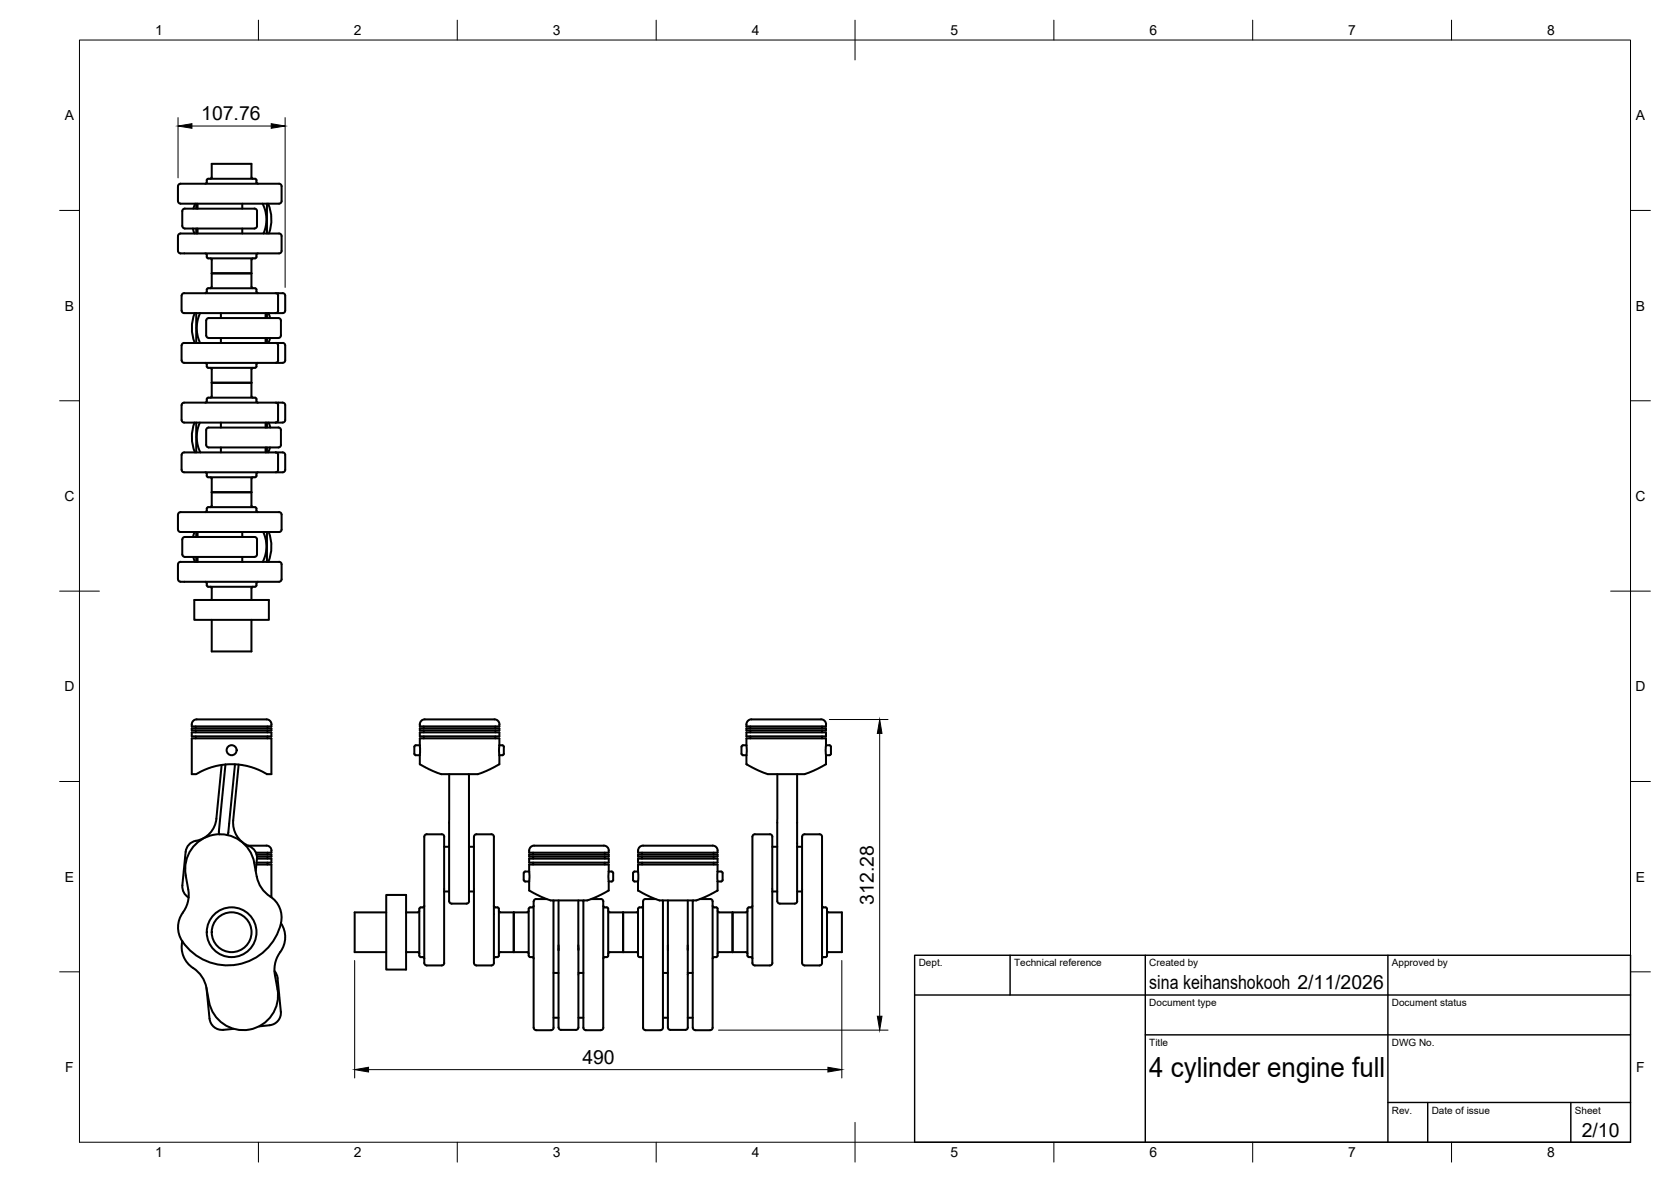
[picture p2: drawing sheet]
<svg xmlns="http://www.w3.org/2000/svg" width="420mm" height="297mm" viewBox="0 0 420 297" stroke-linecap="round" stroke-linejoin="round" font-family="sans-serif">
<!-- layer: Visible -->
<g fill="none" stroke="#000" stroke-width=".51">
<path d="M44.7 46.8l.1 3.7a1.17 1.17 0 0 0 1.5 .7h22.7a1.39 1.39 0 0 0 1.8-.7v-3.7M44.7 59.3l.1 3.8a1.18 1.18 0 0 0 1.5 .6h22.7a1.4 1.4 0 0 0 1.8-.6v-3.8M44.8 46.8a1.18 1.18 0 0 1 1.5-.6h22.7a1.4 1.4 0 0 1 1.8 .6M44.8 59.3a1.18 1.18 0 0 1 1.5-.6h22.7a1.4 1.4 0 0 1 1.8 .6M45.8 56.8v-3.8a1.21 1.21 0 0 1 1.6-.6h16.6a.59 .59 0 0 1 .6 .6v3.8M45.8 56.8l.2 .4 .5 .2M46.5 57.4h17.5M48.5 57.4l.4 1.3M49.1 51.2l-.5 1.2M49.3 51.2v1.2M49.3 57.4v1.3M49.7 51.2v1.2"/>
<path d="M49.7 57.4v1.3M51.6 46.2l.3-.2 .1-.7a1.07 1.07 0 0 1 1.4-.4h9.7a1.11 1.11 0 0 1 1.4 .4v.7l.4 .2M52.9 44.9l.3-.3v-3.4h10v3.4l.4 .3M60.9 51.2v1.2M60.9 57.4v1.3M64.6 56.8l-.2 .4-.4 .2M66 51.2l.7 1.6 .3 2.1-.2 2.2-.5 1.6M67.1 51.2v7.5M67.4 51.2a10 10 0 0 1 .2 7.5M45.7 74.3v3.8M45.7 78.1l.2 .4 .4 .2M46.3 73.7h23.7a1.73 1.73 0 0 1 1.7 .3v4.1a1.31 1.31 0 0 1-1.7 .6h-23.7"/>
<path d="M46.3 73.7l-.4 .1-.2 .5M49 78.7a10 10 0 0 0 0 7.5M49.3 78.7v7.5M50.3 78.7l-.5 1.5-.3 2 .2 2.2 .6 1.8M51.6 73.7l.3-.2 .1-.7a1.07 1.07 0 0 1 1.4-.4h9.7a1.11 1.11 0 0 1 1.4 .4v.7l.4 .2M51.6 63.7l.3 .2 .1 .7a1.07 1.07 0 0 0 1.4 .3h9.7a1.11 1.11 0 0 0 1.4-.3v-.7l.4-.2M52.9 64.9l.3 .4v6.7l-.3 .4M53.2 68.7h10M55.5 78.7v1.2M63.6 64.9l-.4 .4v6.7l.4 .4M66.8 78.7v1.2M67.1 78.7v1.2"/>
<path d="M67.5 78.7l.4 1.2M69.3 73.7l.5 .1 .1 .5M69.9 74.3v3.8M69.9 78.1l-.1 .4-.5 .2M45.7 86.8v3.8M45.7 90.5l.2 .5 .4 .2M46.3 91.2h24.8M46.3 86.2h23.7a1.73 1.73 0 0 1 1.7 .4v4M46.3 86.2l-.4 .2-.2 .4M51.6 91.2l.3 .2 .1 .7M52 92.1l.4 .3M52 80.1l.5-.2h16.5a1.26 1.26 0 0 1 1.6 .7v3.7a1.22 1.22 0 0 1-1.6 .6h-16.5l-.5-.2-.2-.4 .1-3.7z"/>
<path d="M52.3 92.4h11.8M52.9 92.4l.3 .4M53.2 96.2h10M53.2 92.8v6.8l-.3 .3M55.5 84.9v1.3M63.2 92.8v6.8l.4 .3M63.6 92.4l-.4 .4M64.5 92.1l-.4 .3M64.9 91.2l-.4 .2v.7M66.8 84.9v1.3M67.1 84.9v1.3M67.9 84.9l-.4 1.3"/>
<path d="M69.3 86.2l.5 .2 .1 .4M69.9 86.8v3.8M69.9 90.5l-.1 .5-.5 .2M71.7 90.5l-.2 .5-.4 .2M45.7 101.8v3.8M45.7 114.3v3.8M45.7 105.6l.2 .4 .4 .2M45.7 118.1l.2 .4 .4 .2M46.3 101.2h23.7a1.36 1.36 0 0 1 1.7 .6v3.8a1.34 1.34 0 0 1-1.7 .6h-23.7M46.3 113.7h23.7a1.35 1.35 0 0 1 1.7 .6v3.8a1.32 1.32 0 0 1-1.7 .6h-23.7M46.3 101.2l-.4 .2-.2 .4M46.3 113.7l-.4 .2-.2 .4"/>
<path d="M48.9 106.2a10 10 0 0 0 .1 7.5M49.3 106.2v7.5M50.2 106.2l-.5 1.6-.2 2.3 .2 1.6 .7 2M51.6 101.2l.3-.2 .1-.7a1.07 1.07 0 0 1 1.4-.4h9.7a1.11 1.11 0 0 1 1.4 .4v.7l.4 .2M51.6 118.7l.3 .2 .1 .7a1.07 1.07 0 0 0 1.4 .3h9.7a1.11 1.11 0 0 0 1.4-.3v-.7l.4-.2M52 107.6l.5-.2h16.5a1.61 1.61 0 0 1 1.6 .4v4a1.23 1.23 0 0 1-1.6 .6h-16.8l-.4-.6 .1-3.7zM52.9 119.9l.3 .4v6.8l-.3 .3M55.5 106.2v1.2M55.5 112.4v1.3M63.6 119.9l-.4 .4v6.8l.4 .3M66.8 106.2v1.2M66.8 112.4v1.3"/>
<path d="M67.1 106.2v1.2M67.1 112.4v1.3M67.6 106.2l.4 1.2M67.9 112.4l-.4 1.3M69.3 101.2l.5 .2 .1 .4M69.3 113.7l.5 .2 .1 .4M69.9 101.8v3.8M69.9 114.3v3.8M69.9 105.6l-.1 .4-.5 .2M69.9 118.1l-.1 .4-.5 .2M44.7 129.3l.1 3.8a1.18 1.18 0 0 0 1.5 .6h22.7a1.4 1.4 0 0 0 1.8-.6v-3.8M44.8 129.3a1.18 1.18 0 0 1 1.5-.6h22.7a1.4 1.4 0 0 1 1.8 .6"/>
<path d="M46.5 140h17.5M46.5 139.9l-.5-.1-.2-.5v-3.7a1.2 1.2 0 0 1 1.6-.7l16.8 .1 .4 .6v3.7l-.2 .5-.4 .1M48.6 140l.4 1.2M48.9 133.7l-.4 1.3M49.3 133.7v1.2M49.3 140v1.2M49.7 133.7v1.2M49.7 140v1.2M52 127.8l-.1 .7-.3 .2M52 127.8a1.07 1.07 0 0 1 1.4-.3h9.7a1.11 1.11 0 0 1 1.4 .3M53.2 123.7h10M60.9 133.7v1.2"/>
<path d="M60.9 140v1.2M64.5 127.8v.7l.4 .2M66.2 133.7l.6 1.9 .2 2-.3 1.8-.6 1.8M67.1 133.7v7.5M67.6 133.7a10 10 0 0 1-.1 7.5M45 141.4l.4-.2h23.6a1.8 1.8 0 0 1 1.8 .4v4a1.34 1.34 0 0 1-1.8 .6h-22.7a1.25 1.25 0 0 1-1.6-.6l.1-3.8zM48.9 150.8h18.7v5h-18.7zM51.6 146.2l.3 .2 .1 .8 .4 .2M52.3 147.5h11.8M52.9 147.5l.3 .3v3M53.2 155.8v7.9h10v-7.9M63.6 147.5l-.4 .3v3"/>
<path d="M64.9 146.2l-.4 .2-.1 .8-.3 .2M48.2 185.6h20v8.9a2.32 2.32 0 0 1-1.8-.4l-2.5-1.1-1.9-.5-2.4-.4h-2l-2.1 .2-2.4 .5-3.4 1.5a1.39 1.39 0 0 1-1.5 .2zM48.2 184.1h20v.9h-20zM48.2 183h20v.5h-20zM48.5 181.3a3.9 3.9 0 0 1 3-.5h14.5a2.14 2.14 0 0 1 2.2 .8v.9h-20zM49.2 182.5v.5M49.2 183.5v.6M49.2 185v.6M55.7 192.2l-1.3 13.6M56.7 192.1l-1.7 16.9M59 192.1l-1.6 17.1-.3 .7M60 192.1l-1.4 14.1a6.5 6.5 0 0 0 4.6 6.7 3.1 3.1 0 0 1 1.4 2.9l-.3 3.1"/>
<path d="M67.2 182.5v.5M67.2 183.5v.6M67.2 185v.6M104.2 187.7v.8a.96 .96 0 0 0 .4 1.3h1M105.6 189.8v2.3l2.2 1.2 3.2 1.2h9.3l3-1.2 2.3-1.2v-2.3M105.6 187.3v2.5M105.6 187.3v-1.7h20v1.7M105.6 184.1h20v.9h-20zM105.6 183h20v.5h-20zM105.6 187.3h-1l-.4 .4M106.6 182.5v.5M106.6 183.5v.6"/>
<path d="M106.6 185v.6M112.9 194.5v32M117.9 194.5v32.2l-.6 .4h-3.7l-.5-.2-.2-.4M124.5 182.5v.5M124.5 183.5v.6M124.5 185v.6M125.6 187.3v2.5M125.6 187.3h.9l.2 .4M125.6 182a1.47 1.47 0 0 0-2-1.2h-15.8a2.1 2.1 0 0 0-2.2 .8v.9h20v-.5M126.7 187.7v.8a.96 .96 0 0 1-.4 1.3h-.7M186.4 187.7v.8a.94 .94 0 0 0 .4 1.3h.9M187.7 189.8v2.3l3.1 1.6 2.3 .8h9.3l2.2-.8 3.1-1.6v-2.3"/>
<path d="M187.7 187.3v2.5M187.7 187.3v-1.7h20v1.7M187.7 184.1h20v.9h-20zM187.7 183h20v.5h-20zM187.7 187.3h-1.1l-.1 .4M188.2 181l.7-.2h16.5a2.14 2.14 0 0 1 2.2 .8l.1 .9h-20a1.52 1.52 0 0 1 .5-1.5zM188.7 182.5v.5M188.7 183.5v.6M188.7 185v.6M195.5 194.5l-.1 32 .2 .4 .5 .2h3.7l.5-.2 .1-.4M200.4 194.5v32M206.7 182.5v.5"/>
<path d="M206.7 183.5v.6M206.7 185v.6M207.7 187.3v2.5M207.7 187.3h1.1l.1 .4M208.9 187.7v.8a.96 .96 0 0 1-.3 1.3h-.9M46.7 214.1l-.9 8.4M49.3 211.3a3.1 3.1 0 0 0-2.6 2.8M54.4 205.8a6.3 6.3 0 0 1-5.1 5.5M55 209l.2 .7M62.4 212.5h4.6M64.5 217.3h3.7v8.2M64.5 214.8h3.7v.5h-3.6"/>
<path d="M64.6 215.8h3.6v1h-3.7M67 212.5a1.31 1.31 0 0 1 1.2 1.8h-3.9M67.2 214.3v.5M67.2 215.3v.5M67.2 216.8v.5M106.9 209.8l.4-.1 3.8-.1a1.23 1.23 0 0 1 .6 1.6v29.7a1.65 1.65 0 0 1-.4 1.7h-4a1.27 1.27 0 0 1-.6-1.7v-30.6zM111.7 212.8h1.2M117.9 212.8h1.3M123.5 209.7l-3.7-.1a1.2 1.2 0 0 0-.6 1.6v29.7a1.29 1.29 0 0 0 .6 1.7h3.7M123.6 209.6a1.22 1.22 0 0 1 .6 1.6v29.7a1.31 1.31 0 0 1-.6 1.7M133.1 219v2.5M133.1 219v-1.7h20v1.7"/>
<path d="M133.1 215.8h20v1h-20zM133.1 214.8h20v.5h-20zM133.1 219h-1a1.57 1.57 0 0 0-.4 1.8l.2 .7h1.2M134 214.3v.5M134 215.3v.5M134 216.8v.5M134.3 212.5h17.5M134.3 212.5a1.33 1.33 0 0 0-1.2 1.8h20a1.35 1.35 0 0 0-1.3-1.8M152.1 214.3v.5M152.1 215.3v.5M152.1 216.8v.5M153.1 219v2.5"/>
<path d="M153.1 219h.7a.99 .99 0 0 1 .4 1.3 .96 .96 0 0 1-.4 1.2h-.7M159.2 219.4v1.8M160.4 219v2.5M160.4 219v-1.7h20v1.7M160.4 215.8h20v1h-20zM160.4 214.8h20v.5h-20zM160.4 219l-1 .1-.2 .3M161.4 214.3v.5M161.4 215.3v.5M161.4 216.8v.5M161.7 212.5h17.5M161.7 212.5a1.35 1.35 0 0 0-1.2 1.8h19.9v-.5"/>
<path d="M179.2 212.5a1.26 1.26 0 0 1 1.2 1.3M179.4 214.3v.5M179.4 215.3v.5M179.4 216.8v.5M180.4 219v2.5M180.4 219h.9M181.3 219a.99 .99 0 0 1 .4 1.3 .96 .96 0 0 1-.4 1.2M189.8 209.7h3.8M189.8 209.6a1.22 1.22 0 0 0-.6 1.6v29.7a1.31 1.31 0 0 0 .6 1.7M193.6 209.6a1.23 1.23 0 0 1 .6 1.6v29.7a1.33 1.33 0 0 1-.6 1.7M194.2 212.8h1.2M200.4 212.8h1.3"/>
<path d="M201.7 210.3v31.7M202.3 209.7l3.8-.1a1.22 1.22 0 0 1 .6 1.6v29.7a1.31 1.31 0 0 1-.6 1.7h-3.8M202.3 209.6l-.4 .2-.2 .5M45.8 236.6a6.3 6.3 0 0 0 2.8 6.7M45.9 222.5a3.1 3.1 0 0 0 1.5 3M46 229.3a6.3 6.3 0 0 0-.2 7.2M67.9 225.3a6.3 6.3 0 0 1 2.7 6.7M67.9 225.3a7.6 7.6 0 0 1-3.3-5 12.9 12.9 0 0 0-2.7-7.6 8.8 8.8 0 0 0-10.4-2.2 8.8 8.8 0 0 0-4.8 9.5 14.8 14.8 0 0 1 .7 5.8l-.3 1.5-1.1 2M70.5 239.2a7.5 7.5 0 0 0-1.4 5.9 13 13 0 0 1 .3 8 8.8 8.8 0 0 1-9 5.7 8.8 8.8 0 0 1-7.8-7.1M70.6 232a6.3 6.3 0 0 1-.1 7.2M70.7 232a13.8 13.8 0 0 1-11 10.4 13.8 13.8 0 0 1-13.9-5.9M97.1 229.3h-7.9v10h7.9"/>
<path d="M97.1 224.9h5v18.8h-5zM102.1 239.3h3l.3 .3M102.1 229.3h3M105.4 228.4v11.8M105.4 228.9l-.3 .4M105.8 228h.5M105.8 228l-.3 .4M106.7 227.6l-.4 .4M111.7 224h1.2M117.9 224h1.3M124.2 227.6l.4 .4M124.5 228h.6"/>
<path d="M125.1 228a1.11 1.11 0 0 1 .3 1.4v10.8M125.5 228.9l.3 .4M125.8 239.3h6.8l.3 .3M125.8 229.3h6.7M125.8 239.3l-.3 .3M129.2 229.3v10M132.9 228.9l-.3 .4M133.1 221.5v2.3l3 1.6 2.4 .9 9.3-.1 2.2-.8 3.1-1.6v-2.3M133.3 228h.5M133.3 228a1.08 1.08 0 0 0-.4 1.4v10.8M134.2 227.6l-.4 .4M137.5 225.9h-2.7a1.24 1.24 0 0 0-.6 1.7v29.7a1.22 1.22 0 0 0 .6 1.6"/>
<path d="M139.1 226.3l.1 31a1.25 1.25 0 0 1-.6 1.6M140.4 226.3v12.5M140.4 237.5v1.3M145.4 237.5v19.7a1.25 1.25 0 0 1-.6 1.6h-3.7a1.23 1.23 0 0 1-.7-1.6v-18.4M145.4 226.3v12.5M146.8 226.3l-.1 31a1.24 1.24 0 0 0 .6 1.6M148.7 225.9h2.4a1.28 1.28 0 0 1 .6 1.7v29.7a1.25 1.25 0 0 1-.6 1.6M151.7 227.6l.4 .4M152.1 228h.4M152.6 228a1.11 1.11 0 0 1 .3 1.4v10.8M153 239.6l.3-.3h6.8l.3 .3M153 228.9l.3 .4"/>
<path d="M153.3 229.3h6.8M156.7 229.3v10M159.2 221.1l.2 .4h1M160.4 221.5v2.3l2.6 1.4 2.8 1.1 9.4-.1 2.4-.9 2.8-1.5v-2.3M160.4 228.9l-.3 .4M160.8 228h.5M160.8 228a1.08 1.08 0 0 0-.4 1.4v10.8M161.7 227.6l-.4 .4M164.8 225.9h-2.5a1.26 1.26 0 0 0-.6 1.7v29.7a1.24 1.24 0 0 0 .6 1.6M166.6 226.3l.1 31a1.24 1.24 0 0 1-.6 1.6M167.9 238.8v18.4a1.25 1.25 0 0 0 .7 1.6M167.9 226.3v12.5"/>
<path d="M167.9 237.5v1.3M172.9 237.5v19.7a1.27 1.27 0 0 1-.6 1.6h-3.7M172.9 226.3v12.5M174.3 226.3l-.1 31a1.22 1.22 0 0 0 .6 1.6M176 225.9h2.6l.4 .2 .2 .4M179.2 226.6v31.7M179.2 227.6l.4 .4M179.6 228h.5M180.1 228l.3 .4M180.4 228.4v11.8M180.4 221.5h.9M180.4 239.6l.4-.3h6.8l.3 .3"/>
<path d="M180.4 228.9l.4 .4M180.8 229.3h6.8M184.2 229.3v10M187.9 228.9l-.3 .4M188.3 228h.5M188.3 228a1.08 1.08 0 0 0-.4 1.4v10.8M189.2 227.6l-.4 .4M194.2 224h1.2M200.4 224h1.3M206.7 227.6l.4 .4M207.1 228h.5M207.6 228a1.11 1.11 0 0 1 .3 1.4v10.8"/>
<path d="M207.9 228.9l.4 .4M208.3 229.3h3.4v10h-3.4l-.4 .3M48.6 243.3a7.5 7.5 0 0 1 3.3 4.9l.7 3.5M51.9 248.5l.8 7.5a3.1 3.1 0 0 0 3.4 2.8l2.6-.2M67.8 257.6l-2.6 .3M69 244l.6 1 .2 .8M69.8 245.8l.8 8.4M70.6 254.2a3.1 3.1 0 0 1-2.8 3.4M105.5 240.2l.1 .3 .9 .1 .2 .3M125.1 240.5l-.7 .1-.2 .3M125.4 240.2l-.3 .3M132.9 240.2l.2 .3 .9 .1 .2 .3"/>
<path d="M134.8 258.9h3.8M139.2 255.8h1.2M139.2 244.5h1.2M145.4 255.8h1.3M145.4 244.5h1.3M147.3 258.9h3.8M152.9 240.2l-.2 .3-.8 .1-.2 .3M160.4 240.2l.2 .3 .9 .1 .2 .3M162.3 258.9h3.8M166.7 255.8h1.2M166.7 244.5h1.2M172.9 255.8h1.3"/>
<path d="M172.9 244.5h1.3M174.8 258.9h3.8M179.2 258.3l-.2 .4-.4 .2M179.6 240.5l-.4 .4M180.4 240.2l-.1 .3h-.7M188 240.2l.1 .3 .9 .1 .2 .3M189.8 242.6h3.8M201.7 242l.2 .4 .4 .2M207.9 240.2l-.1 .3-.9 .1-.2 .3"/>
<circle cx="58.2" cy="188.5" r="1.26"/>
<circle cx="58.2" cy="234.3" r="5"/>
<circle cx="58.2" cy="234.3" r="6.3"/>
</g>
<!-- layer: BORDER -->
<g fill="none" stroke="#000" stroke-width=".25">
<path d="M20 10.1h390v276.9h-390zM65 5.1v5M115 5.1v5M165 5.1v5M215 5.1v10M265 5.1v5M315 5.1v5M365 5.1v5M15 52.9h5M410 52.9h5M15 100.7h5M410 100.7h5"/>
<path d="M15 148.6h10M405 148.6h10M15 196.4h5M410 196.4h5M15 244.2h5M410 244.2h5M65 287v5M115 287v5M165 287v5M215 282.1v9.9M265 287v5M315 287v5"/>
<path d="M365 287v5"/>
</g>
<!-- layer: TITLEBLOCK -->
<path d="M230 240.1h180v46.9h-180zM230 250h180M254 240.1v9.9M288 240.1v46.9M349 240.1v46.9M288 260.1h122M349 277.1h61M359 277.1v9.9M395 277.1v9.9" fill="none" stroke="#000" stroke-width=".36"/>
<!-- layer: FD_Dimensions -->
<path d="M44.8 29.6v15.1M48.3 31.7h19.9M71.7 29.6v42.6M208.5 180.8h14.8M221.2 184.3v71.1M89.2 241.4v29.5M180.7 258.9h42.6M211.7 241.4v29.5M92.7 268.8h115.5" fill="none" stroke="#000" stroke-width=".25"/>
<path d="M44.8 31.7l3.5-.6v1.1zM68.2 31.1l3.5 .6-3.5 .5zM221.2 180.8l.6 3.5h-1.2zM220.6 255.4h1.2l-.6 3.5zM89.2 268.8l3.5-.6v1.2zM208.2 268.2l3.5 .6-3.5 .6z" fill="#000" stroke="#000" stroke-width=".25"/>
<text font-size="7" x="289" y="270.6">4 cylinder engine full</text>
<g font-size="4.9">
<text x="50.6" y="30.2">107.76</text>
<text x="219.7" y="227.3" transform="rotate(-90 219.7 227.3)">312.28</text>
<text x="289" y="248.5">sina keihanshokooh 2/11/2026</text>
<text x="146.4" y="267.3">490</text>
<text x="397.7" y="285.7">2/10</text>
</g>
<g font-size="3.5">
<text x="39" y="8.8">1</text>
<text x="89" y="8.8">2</text>
<text x="139" y="8.8">3</text>
<text x="189" y="8.8">4</text>
<text x="239" y="8.8">5</text>
<text x="289" y="8.8">6</text>
<text x="339" y="8.8">7</text>
<text x="389" y="8.8">8</text>
<text x="16.3" y="30.2">A</text>
<text x="411.3" y="30.2">A</text>
<text x="16.3" y="78">B</text>
<text x="411.3" y="78">B</text>
<text x="16.2" y="125.9">C</text>
<text x="411.2" y="125.9">C</text>
<text x="16.2" y="173.7">D</text>
<text x="411.2" y="173.7">D</text>
<text x="16.3" y="221.6">E</text>
<text x="411.3" y="221.6">E</text>
<text x="16.4" y="269.4">F</text>
<text x="411.4" y="269.4">F</text>
<text x="39" y="290.8">1</text>
<text x="89" y="290.8">2</text>
<text x="139" y="290.8">3</text>
<text x="189" y="290.8">4</text>
<text x="239" y="290.8">5</text>
<text x="289" y="290.8">6</text>
<text x="339" y="290.8">7</text>
<text x="389" y="290.8">8</text>
</g>
<g font-size="2.5">
<text x="231" y="242.9">Dept.</text>
<text x="255" y="242.9">Technical reference</text>
<text x="289" y="242.9">Created by</text>
<text x="350" y="242.9">Approved by</text>
<text x="289" y="252.8">Document type</text>
<text x="350" y="252.8">Document status</text>
<text x="289" y="262.9">Title</text>
<text x="350" y="262.9">DWG No.</text>
<text x="350" y="279.9">Rev.</text>
<text x="360" y="279.9">Date of issue</text>
<text x="396" y="279.9">Sheet</text>
</g>
</svg>
